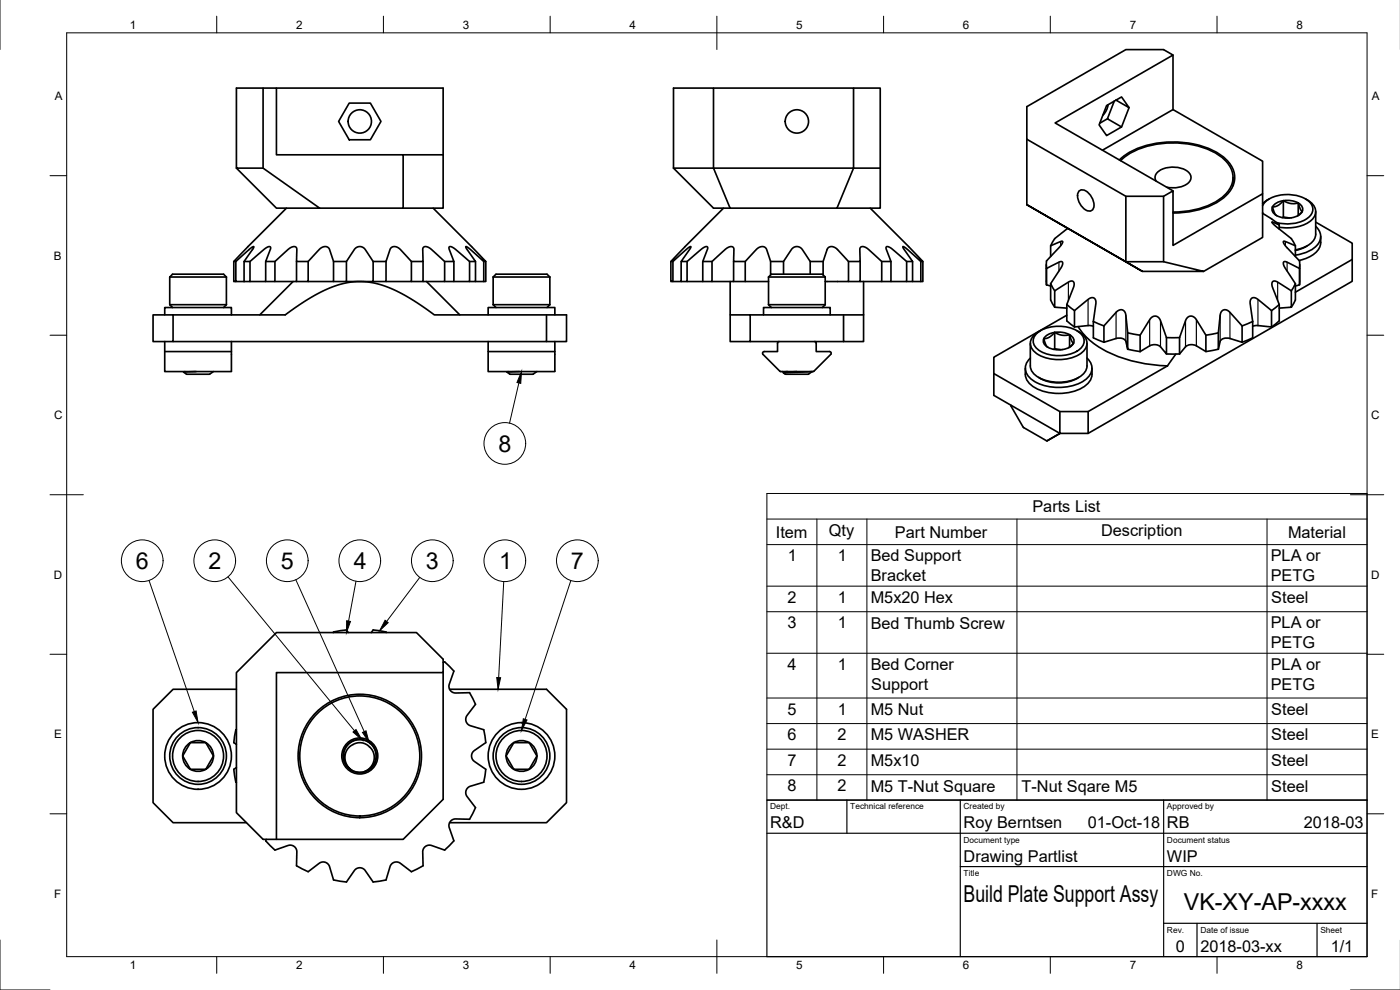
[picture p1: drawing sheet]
<svg xmlns="http://www.w3.org/2000/svg" width="420mm" height="297mm" viewBox="0 0 420 297" stroke-linecap="round" stroke-linejoin="round" font-family="sans-serif">
<!-- layer: Visible -->
<g fill="none" stroke="#000" stroke-width=".5">
<path d="M352 16.5v16.4M79 26.4h4v20h38v16.1h-25.1M83 26.4h50v20M104.8 30.9h6.4l3.1 5.5-3.1 5.5h-6.4l-3.2-5.5zM202.1 26.4h12v24h-12zM214.1 26.4h42.1v24M256.2 26.4h8v24M332.3 35.6l-2.3 1.4M332.6 31.4l-.6 1.7-1 1.5M334.9 30l3.9 2.3-2.2-3.2-4.5 2.6-2.2 5.8 2.2 3.2 4.5-2.6-4.3-2.5 2.1-5.2M338.8 32.3l-2.2 5.8M71 50.4h8l16.9 12.1h-12.9l-12-12.1v-24h8v24"/>
<path d="M121 46.4h12M133 46.4v16.1h-12M202.1 50.4l12 12.1h5M214.1 50.4h42.1l-5 12.1h-32.1zM256.2 50.4h8v12.1h-13M308.2 41.8v19.6M323.9 57.2a2.28 2.28 0 0 1 3 1 3.9 3.9 0 0 1 .9 4.9 2.28 2.28 0 0 1-3-1 3.9 3.9 0 0 1-.9-4.9zM330.9 45.1l21.1-12.2 26.9 15.5v9.7M335.9 48a24.4 24.4 0 0 1 19-5.3 20.4 20.4 0 0 1 14 6.1 6.9 6.9 0 0 1-1.1 10 23.4 23.4 0 0 1-15.8 5.1M336.3 48.2a23.6 23.6 0 0 1 18.4-5.2 20 20 0 0 1 13.7 5.9 6.7 6.7 0 0 1-1 9.8 22.7 22.7 0 0 1-15.4 4.9M337.9 58.9h11.3l2.8-1.6v16.3l26.9-15.5v13.1l-17.7 10.2M347 54.4a2.29 2.29 0 0 1 1.4-3.4 7.8 7.8 0 0 1 8.5 .9 2.41 2.41 0 0 1-1.6 3.8l-2.4 .6-2.8-.1"/>
<path d="M349.2 58.9v19.6M352 57.3l-35.3-20.4 35.3-20.4-2.8-1.6h-11.3l-29.7 17.1v9.8l29.7 17.1v19.6h11.3l12 2.9h-18.3M370 53.3v2.4M380.9 59.7l-2 1.4M391.8 59.7a4 4 0 0 1 2.8 4.9 8.3 8.3 0 0 1-7.3 3.7l-3.4-.1M70.2 78.5v6h.6M70.8 78.5l4.2-3.9 1.2-.6-2.9 4.5v6h-2.5zM75 78.5v6h-1.7M79.7 78.5v6h-4.7M82.5 78.5v6h-2.8M86 62.5l-15.8 16h.6M89 78.5v6h-6.5"/>
<path d="M92.5 78.5v6h-3.5M100.1 78.5v6h-7.6M104 78.5v6h-3.9M112 78.5v6h-8M115.9 78.5v6h-3.9M123.5 78.5v6h-7.6M127 78.5v6h-3.5M130 62.5l15.8 16h-.6l-4.3-3.9-1.1-.6 .2 .6 2.7 3.9h-.5a2.27 2.27 0 0 1-2.4-1l-3.5-3-1.3-.5-.3 .2 .1 .5 1.4 3.8h-.7a2.9 2.9 0 0 1-3.1-1l-3.3-3-1.6-.5-.4 .2-.2 .5 .1 3.8h-2a2.48 2.48 0 0 1-2.8-1.5l-2.4-2.5-.9-.4-.8-.1-.6 .2-.4 .5-1.2 3.8h-2.3a1.95 1.95 0 0 1-2.5-1.5l-1.8-2.5-.7-.4-.9-.1-1.2 .7-2.5 3.8h-3.9l-1.3-3.9-.5-.5-.8-.1-1.4 .6-2.5 2.7a2.25 2.25 0 0 1-2.6 1.2h-2l.1-3.8-.3-.5-.5-.2-1.6 .6-3.7 3.4a2.81 2.81 0 0 1-2.5 .5h-.8l1.5-3.9v-.4l-.3-.2-1.4 .6-3.9 3.4a1.91 1.91 0 0 1-1.9 .5h-.4M133.4 78.5v6h-6.4M136.2 78.5v6h-2.8M140.9 78.5v6h-4.7M142.7 78.5v6h-1.8"/>
<path d="M145.2 78.5v6h-2.5M145.8 78.5v6h-.6M201.3 78.5v6h.7v-6M204.4 78.5v6h-2.4M206.2 78.5v6h-1.8M210.9 78.5v6h-4.7M213.7 78.5v6h-2.8M217.1 62.5l-15.8 16h.7l4.3-3.9 1-.6-.2 .7-2.7 3.8h.5a2.26 2.26 0 0 0 2.4-1l3.5-3 1.3-.5 .3 .2-.1 .5-1.4 3.8h.8a2.89 2.89 0 0 0 3-1l3.3-3 1.6-.5 .5 .2 .2 .5-.1 3.8h1.9a2.47 2.47 0 0 0 2.9-1.5l2.4-2.5 .9-.4 .7-.1 .6 .2 .4 .5 1.3 3.8h2.2a1.94 1.94 0 0 0 2.6-1.4l1.7-2.6 .8-.4 .8-.1 1.3 .7 2.5 3.8h3.8M220.2 78.5v6h-6.5M223.7 78.5v6M231.3 78.5v4M235.1 78.5v3.8"/>
<path d="M243.2 78.5v3.8M258.1 78.5v6h-3.5M261.2 62.5l11.5 11.5 4.1 4.5a1.18 1.18 0 0 1-1.2-.8l-3.6-3.2-1-.5 .2 .7 2.7 3.8h-.5a2.26 2.26 0 0 1-2.4-1l-3.5-3-1.3-.5-.3 .2 .1 .5 1.4 3.8h-.8a2.89 2.89 0 0 1-3-1l-3.3-3-1.5-.5-.5 .2-.3 .5 .1 3.8h-3.5M264.6 78.5v6h-6.5M267.4 78.5v6h-2.8M272.1 78.5v6h-4.7M273.9 78.5v6h-1.8M276.4 78.5v6h-2.5M277 78.5v6h-.6M308.2 61.4l34.7 20zM314 79.4l.1 6.1M315.3 73.7l3.2-1.3 .4 .1-.7 1.3-2.9 3.2a2.91 2.91 0 0 0-1.3 3.1l.1 .5"/>
<path d="M315.3 73.7v3.3M320.2 68.4v.3M320.4 68.5l-2.6 2.1a5.4 5.4 0 0 0-2.5 3.1M378.9 64l2.7 1.7 2.3 1.8M378.9 61.7a8.2 8.2 0 0 1 7.8-3.3 8.4 8.4 0 0 1 7 3.1 3.2 3.2 0 0 1-2 4.4 12.1 12.1 0 0 1-8.7 .8M378.9 63.8l.1 .3M381.9 62.1l.6 1.8 .6 .8M381.9 62.1l1.6-.4 1.7-1.5 2.2 .9 2.2-.2 .8 2.2a.52 .52 0 0 1 .3 .5 .52 .52 0 0 1-.4 .5l-.9 .7M381.9 62.1a2 2 0 0 0 1.2 2.6M383.9 67.5l-2.2-.9 1 1.2 3.5 2.7a5.5 5.5 0 0 1 2.6 3.2M383.9 67.5v1.2M384.8 65.3l.4-.2 1.9 .3"/>
<path d="M385.2 60.2v4.9M385.2 60.2l2.7 .1 1.7 .6M385.2 60.2l-2.3 .8-1 1.1M388.8 73.7l-3.2-1.3-.4 .1 .6 1.3 3 3.2a2.92 2.92 0 0 1 1.2 3.1v.5M388.8 73.7v3.3M389.6 60.9v3.7M389.6 60.9a2.03 2.03 0 0 1 1.4 2 2.03 2.03 0 0 1-1.6 1.9 7.3 7.3 0 0 1-6.3-.1M390.1 79.4l-.1 6.1M392.4 73.7l-1.5 .8-2.1 .6M394.9 66.7l10.9 6.3v4.9l-17 9.8M394.9 63.5v6.8a5.6 5.6 0 0 1-5 4.4l-1.1 .3M394.9 67.9a4 4 0 0 1-.9 6.8l-2.3 1.1-2.9 .8"/>
<path d="M396.4 71a5.6 5.6 0 0 1-4.4 6.5l-2.1 .7M405.8 77.9v6.5l-79.2 45.6v-6.5M49.4 94.5v-2.2h20.1v2.2M50.9 91.4h17.1M50.9 83.1l.9-.8h15.3l.9 .8M50.9 83.1h17.1M50.9 91.4l.9 .9M50.9 83.1v8.3M51.9 94.5v8h-6v-8h39.7l6.9-4.7 6.1-3.2 2.8-1.1 2.6-.6 2.9-.4h2.6l4.6 .9 4.9 1.9 5.4 3 6 4.2h39.6v8h-6M68 91.4l-.9 .9M68 83.1v8.3M88 84.5l-10 10"/>
<path d="M128 84.5l10 10M146.5 94.5v-2.2h20v2.2M148 91.4h17M148 83.1l.9-.8h15.3l.8 .8M148 83.1h17M148 91.4l.9 .9M148 83.1v8.3M164 94.5v8h-112.1M165 91.4l-.8 .9M165 83.1v8.3M219.1 84.5v10M220.2 84.5h10.4"/>
<path d="M225.1 94.5v8h-6v-8h40.1M229.1 94.5v-2.2h20.1v2.2M230.6 91.4h17.1M230.6 83.1l.9-.8h15.3l.9 .8M230.6 83.1h17.1M230.6 91.4l.9 .9M230.6 83.1v8.3M247 82.5v-4l1.3-3.7 .8-.8 1.2 .1 1 .7 3.3 3.7v6h-6.9M247.7 91.4l-.9 .9M247.7 83.1v8.3M253.2 94.5v8h6v-8M259.2 84.5v10"/>
<path d="M312.3 99.2a4.4 4.4 0 0 0-3 4.6 7.5 7.5 0 0 0 6.7 4 11.6 11.6 0 0 0 9.3-2.6 3.5 3.5 0 0 0-1.5-5.7l-.6-.3M314.1 80.6l4-2.1h.5l.3 .2-.4 1.5-3.2 4.9M314.1 85.5l1.2 .3M314.1 80.6v4.9M315.3 85.1v4.9l1.2 2.2M315.3 85.1l1.2 2.2M316.5 99.7v4.9M316.5 99.7l2.7 .1 1.8 .6M316.5 99.7l-2.3 .9-.9 1M316.5 87.3l4.3-2.8 .9-.2 .5 .2 .2 .6-.1 .9-2.1 5.4M316.5 87.3v4.9M316.5 92.2l3.7 .3"/>
<path d="M320.2 91.4v4.9l2.3 1.8M320.2 94.6l-21.9 12.6v4.9M320.2 91.4l2.3 1.8M322.5 93.2l4.4-3.6 .8-.3 .6 .1 .5 .5 .1 .9-.8 5.7M322.5 93.2v4.9M323.6 98a24.3 24.3 0 0 0 14.6 9.9l5.8 1.3 6.4 .6M328.1 96.5v4.9l3.2 1.3M328.1 97.9l-1.1-.2-4.5 .4M328.1 96.5l3.2 1.3M331.3 97.8l3.9-4.4 .9-.4h.7l.6 .4 .4 .8 .6 5.7M331.3 97.8v4.9l3.7-1.1a2.53 2.53 0 0 1 2.9 .8l.5 2.4v-4.9M338.4 99.9l3.8 .7"/>
<path d="M365.6 99.9v4.9M365.6 99.9l-3.7 .7M372.8 97.8v4.9l-3.7-1.1a2.53 2.53 0 0 0-2.9 .8l-.6 2.4M372.8 97.8l-4-4.4-.8-.4h-.7l-.7 .4-.3 .8-.7 5.7M375.9 96.5v4.9l-3.1 1.3M375.9 96.5l-3.1 1.3M381.6 93.2v4.9l-4.5-.4-1.2 .2M381.6 93.2l-4.4-3.6-.8-.3-.6 .1-.5 .5-.1 .9 .7 5.7M383.9 91.4v4.9l-2.3 1.8M383.9 91.4l-2.3 1.8M387.5 87.3l-4.3-2.8-.8-.2-.5 .2-.2 .6 .1 .9 2.1 5.4M387.5 87.3v4.9l-3.6 .3"/>
<path d="M388.8 85.1v4.9l-1.3 2.2M388.8 85.1l-1.3 2.2M390 80.6l-4-2.1h-.6l-.2 .2 .3 1.5 3.3 4.9M390 80.6v4.9l-1.2 .3M49.4 102.5v9h20.1v-9M49.4 105.5h20.1M55.5 111.5l-.4 .2M58.9 111.5l-3.8 .2 .9 .6h6.9l1.1-.8M146.5 102.5v9h20v-9M146.5 105.5h20M152.5 111.5l-.3 .2M155.9 111.5l-3.7 .2 .9 .6h6.9l1.1-.8"/>
<path d="M225.1 102.5h28.1M233.8 102.5l-.5 .5v2.5h-3.9l-.5 .5 5.5 5.5 9.9-.2 5.2-5.3-.5-.5h-4v-2.5l-.5-.5M234.8 111.5l.4 .2M235.2 111.7v.2M235.2 111.9h.1M236.4 111.5l-1.2 .2M239.2 111.5l-4 .4M243.7 111.5l-8.6 .4 .6 .4h6.9l1.1-.8M307.7 110.5a5.5 5.5 0 0 0 3.9 6.3 15 15 0 0 0 14.8-1.6 4.9 4.9 0 0 0 1.3-4.7M309.2 103v6.8a5.6 5.6 0 0 0 4.9 4.4 12 12 0 0 0 11.3-2.3l.7-1.4 .1-.7v-6.8M309.2 107.4a4 4 0 0 0 1 6.9 15 15 0 0 0 15.9-.7 3.8 3.8 0 0 0 .1-6.2M310.9 100.3a10.8 10.8 0 0 1 13.7 0 3.2 3.2 0 0 1-1.5 5.1 11.7 11.7 0 0 1-11.6-.5 2.97 2.97 0 0 1-.6-4.6z"/>
<path d="M311.7 113.2a11.8 11.8 0 0 0 12.1 0M313.3 101.6l.6 1.9 .5 .7M313.3 101.6l1.6-.4 1.6-1.5 2.3 .9 2.2-.2 .8 2.2a.52 .52 0 0 1 .3 .6 .52 .52 0 0 1-.5 .4l-.8 .7M313.3 101.6a2 2 0 0 0 1.2 2.6M316.2 104.8l.3-.2 1.9 .3M321 100.4v3.7M321 100.4a2.03 2.03 0 0 1 1.3 2.1 2.03 2.03 0 0 1-1.6 1.8 7.3 7.3 0 0 1-6.2-.1M338.4 104.8l3.8 .7M342.2 100.6l3.1-5 .7-.6 .8-.2 .7 .3 .6 .7 2 5.5M342.2 100.6v4.9M350.1 101.3v4.9l-1.8-2.1a2.91 2.91 0 0 0-3.3-.3l-2.8 1.7M350.1 106.2h3.9"/>
<path d="M350.1 101.3h3.9M350.4 109.8l-23.8 13.7h-8.5l-19.8-11.4v6.5l19.8 11.4M352.9 106.2l-2.5 3.6M354 101.3v4.9M361.9 100.6v4.9l-2.9-1.7a2.95 2.95 0 0 0-3.2 .3l-1.8 2.1M361.9 100.6l-3.1-5-.7-.6-.8-.2-.8 .3-.5 .7-2 5.5M365.6 104.8l-3.7 .7M303.4 121.6l3.7 6.6 7.2 4M317.9 129.9l-3.6 2.3M318.1 123.5v6.5h8.5M318.1 130l-3.8 2.2M100 189.8l.7-.3 3.3-.5 .5 .8"/>
<path d="M111.4 189.8l.6-.8 3.2 .5 .7 .3M133 198.7l.4-.1 2.8 2.8-1.4 4.2v.9l.4 .7 .6 .5 .8 .2 4.3-.1 .7 1.2 1.1 2.3-2.7 3.6-.2 .8 .1 .8 .4 .6 .6 .5 4.3 1.3 .6 3.9-3.6 2.5-.5 .7-.2 .8 .1 .7 .5 .8 3.7 2.5-.6 3.9-4.3 1.3-.7 .6-.4 .8 .3 1.4 2.6 3.5-1.8 3.5-4.4-.1-.8 .3-.6 .6-.3 1.5 1.4 4.2-1.3 1.4-1.5 1.4-4.2-1.5h-.8l-.7 .4-.6 .6-.2 .8 .1 4.4-3.5 1.7-3.5-2.6-1.3-.3-.9 .4-.6 .7-1.3 4.3-3.9 .6-2.6-3.6-.6-.5-.9-.1-1.4 .6-2.5 3.6-3.9-.6-1.3-4.2-.5-.7-.8-.4-1.4 .2-3.6 2.6-2.4-1.1-1.1-.6 .1-4.4-.2-.8-.5-.6-.8-.4h-.9l-4.2 1.5-2.8-2.8 .2-.5M71 206.8h-19.1l-6 6v28l6 6h22.1M71 218.9l-.4 .7-.4 3.2 .8 .6M133 201.8v38l-12 12h-42l-8-8v-42l12-12h42l8 8v4h-50v50M134.9 206.8h29.1l6 6v28l-6 6h-29.1M57.1 222.8h3.4a1.13 1.13 0 0 1 1.6 .7l1.4 2.3a1.13 1.13 0 0 1 .2 1.7l-1.3 2.3a1.13 1.13 0 0 1-1.4 1h-2.6a1.13 1.13 0 0 1-1.7-.7l-1.3-2.2a1.13 1.13 0 0 1-.2-1.8zM71 230.3l-.8 .5 .4 3.3 .4 .7M104.5 223.4l1.8-1.2 2.3-.2 2.1 .7 1.5 1.7 .7 2-.3 2.2-1.3 1.9-2.1 1.1 1.7-1.1 1.1-1.6 .3-1.8-.4-1.8a4.3 4.3 0 0 0-7.4-.8l-.8 1.6-.1 1.9 .6 1.7 1.3 1.4-1.6-1.6-.8-2.1 .2-2.1zM105.5 231.2l1.8 .5 1.9-.1M110.5 222.5l.6 .5M110.5 222.5a5 5 0 0 1 1.8 6.8 5 5 0 0 1-6.8 1.9"/>
<path d="M110.5 222.5a5 5 0 0 0-6.9 1.8 5 5 0 0 0 1.9 6.9M154.2 222.8h4.6M154.2 222.8l-1.7 3a1.13 1.13 0 0 0-.2 1.7l1.3 2.3a1.13 1.13 0 0 0 1.4 1h2.6a1.13 1.13 0 0 0 1.6-.7l1.3-2.2a1.13 1.13 0 0 0 .2-1.8l-1.9-3.3M154.2 222.8l1.3-.5 1.4-.1 1.9 .6M154.2 222.8a4.6 4.6 0 0 0-1.2 7 4.6 4.6 0 0 0 7.1 0 4.6 4.6 0 0 0-1.3-7"/>
<circle cx="108" cy="36.4" r="3.5"/>
<circle cx="239.2" cy="36.4" r="3.5"/>
<circle cx="59.4" cy="226.8" r="8.5"/>
<circle cx="59.4" cy="226.8" r="4.6"/>
<circle cx="59.4" cy="226.8" r="7.7"/>
<circle cx="59.4" cy="226.8" r="10"/>
<circle cx="108" cy="226.8" r="5.4"/>
<circle cx="108" cy="226.8" r="18.5"/>
<circle cx="108" cy="226.8" r="18"/>
<circle cx="156.5" cy="226.8" r="10"/>
<circle cx="156.5" cy="226.8" r="8.5"/>
<circle cx="156.5" cy="226.8" r="7.7"/>
</g>
<!-- layer: Visible Narrow -->
<g fill="none" stroke="#000" stroke-width=".35">
<path d="M317.8 78.7v2.6M318.3 72.5v1.2M381.9 66.7v.3M385.8 72.5v1.2M386.3 78.7v2.6M320.6 84.7v5.5M326.5 89.8v7.9M335 93.7v7.9M337.9 94.6v7.8M345 95.9v7.9M348.3 96.2v7.9M355.8 96.2v7.9"/>
<path d="M359 95.9v7.9M366.2 94.6v7.8M369.1 93.7v7.9M377.5 89.8v7.9M383.4 84.7v5.5M318.1 130l-3.8 2.2"/>
</g>
<!-- layer: Border -->
<g fill="none" stroke="#000" stroke-width=".3">
<path d="M0 -.1v15M20 9.9h390.3v277.1h-390.3zM65 4.8v5.1M115.1 4.8v5.1M165.1 4.8v5.1M215.1 4.8v10.1M265.2 4.8v5.1M315.2 4.8v5.1M365.2 4.8v5.1M15 52.7h5M410.3 52.7h5M15 100.6h5"/>
<path d="M410.3 100.6h5M15 148.4h10M405.3 148.4h10M15 196.3h5M410.3 196.3h5M15 244.2h5M410.3 244.2h5M0 282v15h15M65 287v5M115.1 287v5M165.1 287v5M215.1 282v10"/>
<path d="M265.2 287v5M315.2 287v5M365.2 287v5M405.3 297h14.9"/>
</g>
<!-- layer: TitleBlock -->
<path d="M230.2 240h180.1v47h-180.1zM230.2 250h180.1M254.2 240v10M288.2 240v47M349.2 240v47M288.2 260h122.1M349.2 277h61.1M359.2 277v10M395.3 277v10" fill="none" stroke="#000" stroke-width=".35"/>
<!-- layer: BOM -->
<g fill="none" stroke="#000" stroke-width=".3">
<path d="M155.7 114.9l-2.8 12.1M230.2 148.1h180.1v92h-180.1zM230.2 155.7h180.1M245.2 155.7v84.4M260.2 155.7v84.4M305.2 155.7v84.4M380.2 155.7v84.4M44.7 174.2l13.6 39.3M68.4 173.1l38 46.2M88.8 173.9l20.5 45.6M106.8 174.4l-2.2 12M126 173.2l-10 13.3"/>
<path d="M151.2 174.5l-1.5 28.8M171.3 174.2l-13.7 41.6M230.2 163.4h180.1M230.2 175.9h180.1M230.2 183.5h180.1M230.2 196h180.1M230.2 209.4h180.1M230.2 217.1h180.1M230.2 224.8h180.1M230.2 232.5h180.1"/>
<circle cx="151.5" cy="133" r="6.3"/>
<circle cx="42.7" cy="168.2" r="6.3"/>
<circle cx="64.4" cy="168.2" r="6.3"/>
<circle cx="86.2" cy="168.2" r="6.3"/>
<circle cx="108" cy="168.2" r="6.3"/>
<circle cx="129.7" cy="168.2" r="6.3"/>
<circle cx="151.5" cy="168.2" r="6.3"/>
<circle cx="173.3" cy="168.2" r="6.3"/>
</g>
<path d="M156.5 111.5l-.2 3.5-1.2-.2zM104 186.2l1.2 .3-1.2 3.3zM115.6 186.1l.9 .7-2.6 2.5zM57.8 213.7l1.1-.4 .5 3.5zM105.9 219.6l.9-.7 1.8 3.1zM108.8 219.8l1-.5 1 3.4zM149.1 203.3h1.1l-.7 3.5zM157.1 215.7l1.1 .3-1.7 3.2z" fill="#000" stroke="#000" stroke-width=".3"/>
<g font-size="7">
<text x="149.6" y="135.6">8</text>
<text x="40.8" y="170.7">6</text>
<text x="62.6" y="170.7">2</text>
<text x="84.3" y="170.7">5</text>
<text x="106.2" y="170.7">4</text>
<text x="127.8" y="170.7">3</text>
<text x="149.8" y="170.7">1</text>
<text x="171.3" y="170.7">7</text>
<text x="289.2" y="270.5">Build Plate Support Assy</text>
<text x="355.3" y="272.9">VK-XY-AP-xxxx</text>
</g>
<g font-size="4.9">
<text x="309.8" y="153.6">Parts List</text>
<text x="232.8" y="161.3">Item</text>
<text x="248.8" y="160.8">Qty</text>
<text x="268.6" y="161.3">Part Number</text>
<text x="330.5" y="160.8">Description</text>
<text x="386.5" y="161.3">Material</text>
<text x="236.5" y="168.4">1</text>
<text x="251.5" y="168.4">1</text>
<text x="261.3" y="168.5">Bed Support</text>
<text x="381.4" y="168.4">PLA or</text>
<text x="261.3" y="174.3">Bracket</text>
<text x="381.4" y="174.3">PETG</text>
<text x="236.4" y="180.9">2</text>
<text x="251.5" y="180.9">1</text>
<text x="261.3" y="180.9">M5x20 Hex</text>
<text x="381.5" y="180.9">Steel</text>
<text x="236.3" y="188.6">3</text>
<text x="251.5" y="188.6">1</text>
<text x="261.3" y="188.6">Bed Thumb Screw</text>
<text x="381.4" y="188.5">PLA or</text>
<text x="381.4" y="194.4">PETG</text>
<text x="236.4" y="201">4</text>
<text x="251.5" y="201">1</text>
<text x="261.3" y="201.1">Bed Corner</text>
<text x="381.4" y="201">PLA or</text>
<text x="261.5" y="207">Support</text>
<text x="381.4" y="206.9">PETG</text>
<text x="236.3" y="214.4">5</text>
<text x="251.5" y="214.5">1</text>
<text x="261.3" y="214.4">M5 Nut</text>
<text x="381.5" y="214.5">Steel</text>
<text x="236.3" y="222.1">6</text>
<text x="251.4" y="222.1">2</text>
<text x="261.3" y="222.2">M5 WASHER</text>
<text x="381.5" y="222.2">Steel</text>
<text x="236.3" y="229.8">7</text>
<text x="251.4" y="229.8">2</text>
<text x="261.3" y="229.8">M5x10</text>
<text x="381.5" y="229.8">Steel</text>
<text x="236.3" y="237.5">8</text>
<text x="251.4" y="237.5">2</text>
<text x="261.3" y="237.5">M5 T-Nut Square</text>
<text x="306.6" y="237.5">T-Nut Sqare M5</text>
<text x="381.5" y="237.5">Steel</text>
<text x="231.2" y="248.5">R&amp;D</text>
<text x="289.2" y="248.5">Roy Berntsen</text>
<text x="326.5" y="248.5">01-Oct-18</text>
<text x="350.2" y="248.5">RB</text>
<text x="391.3" y="248.5">2018-03</text>
<text x="289.2" y="258.5">Drawing Partlist</text>
<text x="350.2" y="258.5">WIP</text>
<text x="352.9" y="285.7">0</text>
<text x="360.2" y="285.5">2018-03-xx</text>
<text x="399.4" y="285.7">1/1</text>
</g>
<g font-size="3.5">
<text x="39" y="8.6">1</text>
<text x="88.9" y="8.6">2</text>
<text x="138.9" y="8.6">3</text>
<text x="188.9" y="8.6">4</text>
<text x="239" y="8.6">5</text>
<text x="288.9" y="8.6">6</text>
<text x="339" y="8.6">7</text>
<text x="389.1" y="8.6">8</text>
<text x="16.4" y="30">A</text>
<text x="411.7" y="30">A</text>
<text x="16.2" y="77.9">B</text>
<text x="411.5" y="77.9">B</text>
<text x="16.3" y="125.8">C</text>
<text x="411.5" y="125.8">C</text>
<text x="16.2" y="173.6">D</text>
<text x="411.5" y="173.6">D</text>
<text x="16.3" y="221.5">E</text>
<text x="411.5" y="221.5">E</text>
<text x="16.3" y="269.4">F</text>
<text x="411.5" y="269.4">F</text>
<text x="39" y="290.8">1</text>
<text x="88.9" y="290.8">2</text>
<text x="138.9" y="290.8">3</text>
<text x="188.9" y="290.8">4</text>
<text x="239" y="290.8">5</text>
<text x="288.9" y="290.8">6</text>
<text x="339" y="290.8">7</text>
<text x="389.1" y="290.8">8</text>
</g>
<g font-size="2.5">
<text x="231.2" y="242.8">Dept.</text>
<text x="255.2" y="242.8">Technical reference</text>
<text x="289.2" y="242.8">Created by</text>
<text x="350.2" y="242.8">Approved by</text>
<text x="289.2" y="252.8">Document type</text>
<text x="350.2" y="252.8">Document status</text>
<text x="289.2" y="262.8">Title</text>
<text x="350.2" y="262.8">DWG No.</text>
<text x="350.2" y="279.8">Rev.</text>
<text x="360.2" y="279.8">Date of issue</text>
<text x="396.3" y="279.8">Sheet</text>
</g>
</svg>
